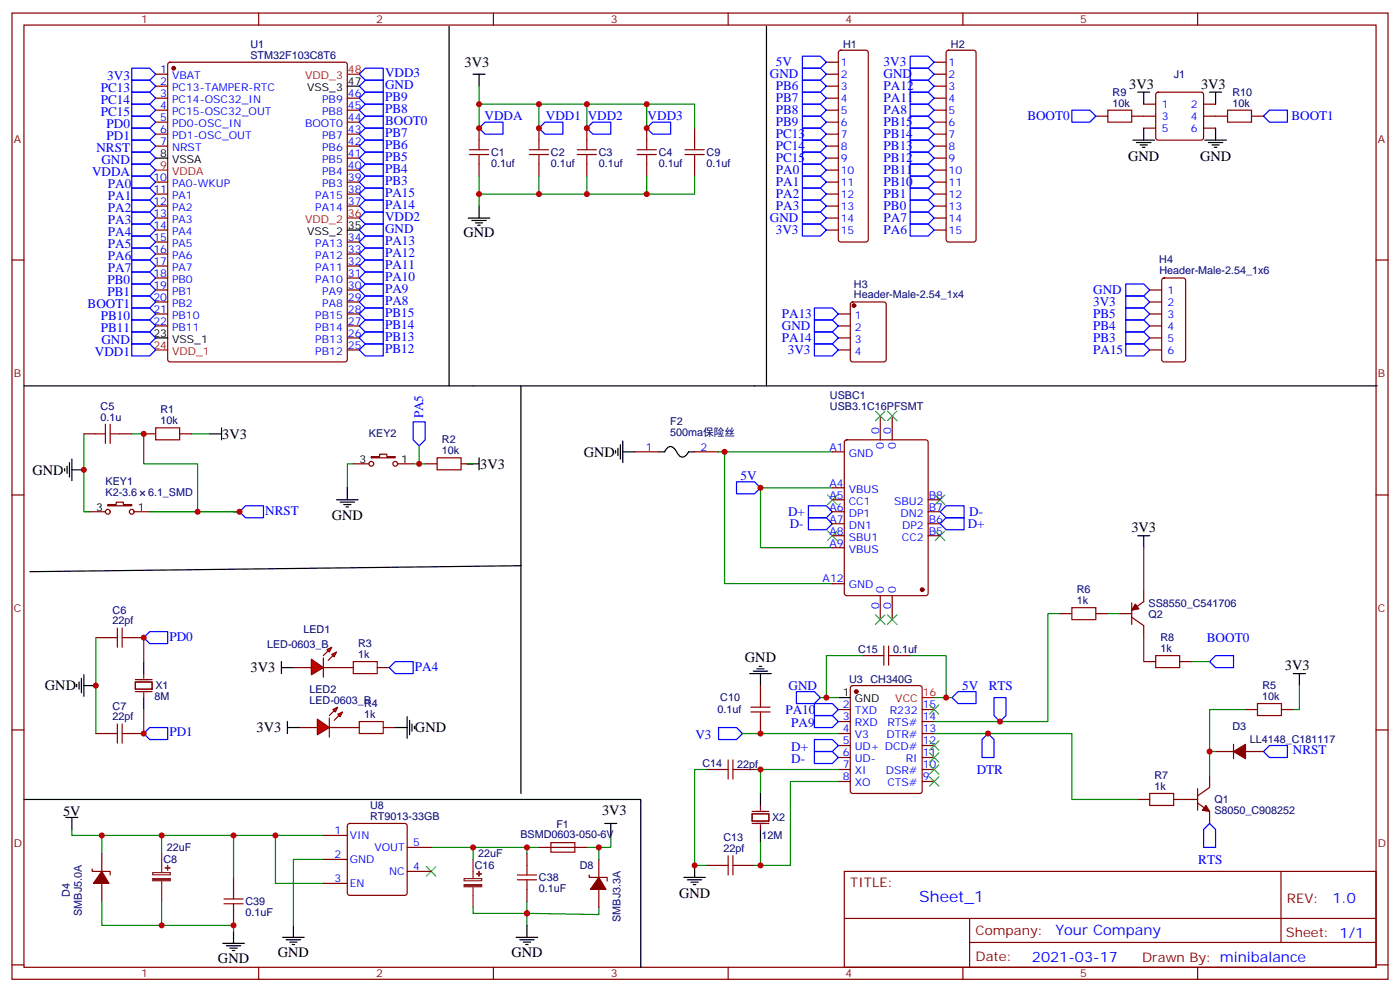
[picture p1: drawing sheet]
<svg xmlns="http://www.w3.org/2000/svg" width="412mm" height="292mm" viewBox="0 0 412 292" stroke-linecap="round" stroke-linejoin="round" font-family="sans-serif">
<g fill="none" stroke="#870000" stroke-width=".35">
<path d="M3.5 3.8h405.4v284.4h-405.4zM7.1 7.4h398.2v277.3h-398.2zM49.6 18.5l.5-.2h51.5l.7 .4v87.1l-.5 .6-51.7 .1-.7-.5v-87zM76.2 3.8v3.6M145.3 3.8v3.6M214.5 3.8v3.6M283.6 3.8v3.6M352.8 3.8v3.6M45.9 21.8h3.5M45.9 25.4h3.5M45.9 28.9h3.5M45.9 32.4h3.5"/>
<path d="M45.9 35.9h3.5M45.9 39.5h3.5M102.3 28.9h3.5M102.3 32.4h3.5M102.3 35.9h3.5M102.3 39.5h3.5M141.1 37.7v3.5M158.7 37.7v3.5M172.9 37.7v3.5M190.5 37.7v3.5M45.9 43h3.5M45.9 53.6h3.5"/>
<path d="M45.9 57.1h3.5M102.3 43h3.5M102.3 53.6h3.5M102.3 57.1h3.5M102.3 50.1h3.5M102.3 46.5h3.5M141.1 48.3v3.5M158.7 48.3v3.5M172.9 48.3v3.5M190.5 48.3v3.5M3.5 76.5h3.6M45.9 60.6h3.5"/>
<path d="M45.9 64.2h3.5M45.9 67.7h3.5M45.9 71.2h3.5M45.9 74.8h3.5M45.9 78.3h3.5M102.3 60.6h3.5M102.3 71.2h3.5M102.3 74.8h3.5M102.3 78.3h3.5M405.3 76.5h3.6M45.9 81.8h3.5M45.9 85.3h3.5"/>
<path d="M45.9 88.9h3.5M45.9 92.4h3.5M45.9 95.9h3.5M102.3 81.8h3.5M102.3 85.3h3.5M102.3 88.9h3.5M102.3 92.4h3.5M102.3 95.9h3.5M102.3 99.4h3.5M102.3 103h3.5M24.7 127.7h3.5M35.3 127.7h3.5"/>
<path d="M42.3 127.7h3.6M52.9 127.7h3.5M125.2 136.5h3.6M135.8 136.5h3.5M3.5 145.7h3.6M405.3 145.7h3.6M28.2 187.6h3.5M38.8 187.6h3.5M3.5 214.8h3.6M28.2 215.9h3.5M38.8 215.9h3.5M405.3 214.8h3.6"/>
<path d="M248.7 256.4h156.6v28.3h-156.6zM377.3 256.5v20.8M248.7 270.3h156.5M285.6 277.3h119.6M285.6 270.3v14.1M3.5 284h3.6M76.2 284.7v3.5M145.3 284.7v3.5M214.5 284.7v3.5M283.6 284.7v3.5M352.8 284.7v3.5M405.3 284h3.6"/>
</g>
<circle cx="51.2" cy="20.1" r=".53" fill="#870000" stroke="#870000" stroke-width=".35"/>
<g fill="none" stroke="#000" stroke-width=".35">
<path d="M102.3 25.4h3.5M139.3 21.8h3.6M141.1 21.8v3.6M45.9 46.5h3.5M102.3 67.7h3.5M137.9 64.2h6.4M139 64.9h4.2M140.1 65.6h2.1M140.8 66.3h.7M141.1 60.6v3.6M45.9 99.4h3.5M19 137.9v.7"/>
<path d="M19.8 137.2v2.1M20.5 136.1v4.3M21.2 138.3h3.5M21.2 135.1v6.3M61.7 127.7h3.6M65.3 125.9v3.5M137.6 136.5h3.5M141.1 134.7v3.6M99.1 147.1h6.4M100.2 147.8h4.2M101.2 148.5h2.2M102 149.2h.7"/>
<path d="M102.3 143.5v3.6M24 199.6v4.3M24.7 198.6v6.3M42.3 194.7v3.5M82.9 196.5h3.5M82.9 194.7v3.5M22.6 201.4v.7M23.3 200.7v2.1M24.7 201.8h3.5M42.3 205.3v3.5"/>
</g>
<path d="M102.3 21.8h3.5M45.9 50.1h3.5M102.3 64.2h3.5M45.9 103h3.5" fill="none" stroke="#f00" stroke-width=".35"/>
<g fill="none" stroke="#00f" stroke-width=".35">
<path d="M38.8 20.1h5.3l1.8 1.7-1.8 1.8h-5.3zM38.8 23.6h5.3l1.8 1.8-1.8 1.7h-5.3zM38.8 27.1h5.3l1.8 1.8-1.8 1.8h-5.3zM38.8 30.7h5.3l1.8 1.7-1.8 1.8h-5.3zM38.8 34.2h5.3l1.8 1.7-1.8 1.8h-5.3zM38.8 37.7h5.3l1.8 1.8-1.8 1.7h-5.3zM105.8 25.4l1.8-1.8h5.3v3.5h-5.3zM105.8 28.9l1.8-1.8h5.3v3.6h-5.3zM105.8 32.4l1.8-1.7h5.3v3.5h-5.3zM105.8 35.9l1.8-1.7h5.3v3.5h-5.3zM105.8 39.5l1.8-1.8h5.3v3.5h-5.3zM107.6 20.1h5.3v3.5h-5.3l-1.8-1.8z"/>
<path d="M141.1 37.7l1.8-1.8h5.3v3.6h-5.3zM158.7 37.7l1.8-1.8h5.3v3.6h-5.3zM172.9 37.7l1.7-1.8h5.3v3.6h-5.3zM190.5 37.7l1.8-1.8h5.3v3.6h-5.3zM38.8 41.2h5.3l1.8 1.8-1.8 1.8h-5.3zM38.8 44.8h5.3l1.8 1.7-1.8 1.8h-5.3zM38.8 48.3h5.3l1.8 1.8-1.8 1.7h-5.3zM38.8 51.8h5.3l1.8 1.8-1.8 1.8h-5.3zM38.8 55.4h5.3l1.8 1.7-1.8 1.8h-5.3zM38.8 58.9h5.3l1.8 1.7-1.8 1.8h-5.3zM105.8 43l1.8-1.8h5.3v3.6h-5.3zM105.8 46.5l1.8-1.7h5.3v3.5h-5.3z"/>
<path d="M105.8 50.1l1.8-1.8h5.3v3.5h-5.3zM105.8 53.6l1.8-1.8h5.3v3.6h-5.3zM105.8 57.1l1.8-1.7h5.3v3.5h-5.3zM38.8 62.4h5.3l1.8 1.8-1.8 1.7h-5.3zM38.8 65.9h5.3l1.8 1.8-1.8 1.8h-5.3zM38.8 69.5h5.3l1.8 1.7-1.8 1.8h-5.3zM38.8 73h5.3l1.8 1.8-1.8 1.7h-5.3zM38.8 76.5h5.3l1.8 1.8-1.8 1.7h-5.3zM105.8 60.6l1.8-1.7h5.3v3.5h-5.3zM105.8 64.2l1.8-1.8h5.3v3.5h-5.3zM105.8 67.7l1.8-1.8h5.3v3.6h-5.3zM105.8 71.2l1.8-1.7h5.3v3.5h-5.3z"/>
<path d="M105.8 74.8l1.8-1.8h5.3v3.5h-5.3zM105.8 78.3l1.8-1.8h5.3v3.5h-5.3zM38.8 80h5.3l1.8 1.8-1.8 1.8h-5.3zM38.8 83.6h5.3l1.8 1.7-1.8 1.8h-5.3zM38.8 87.1h5.3l1.8 1.8-1.8 1.7h-5.3zM38.8 90.6h5.3l1.8 1.8-1.8 1.8h-5.3zM38.8 94.2h5.3l1.8 1.7-1.8 1.8h-5.3zM38.8 97.7h5.3l1.8 1.7-1.8 1.8h-5.3zM105.8 81.8l1.8-1.8h5.3v3.6h-5.3zM105.8 85.3l1.8-1.7h5.3v3.5h-5.3zM105.8 88.9l1.8-1.8h5.3v3.5h-5.3zM105.8 92.4l1.8-1.8h5.3v3.6h-5.3z"/>
<path d="M105.8 95.9l1.8-1.7h5.3v3.5h-5.3zM105.8 99.4l1.8-1.7h5.3v3.5h-5.3zM38.8 101.2h5.3l1.8 1.8-1.8 1.7h-5.3zM107.6 101.2h5.3v3.5h-5.3l-1.8-1.7zM70.6 150.6l1.7-1.8h5.3v3.6h-5.3zM42.3 187.6l1.8-1.7h5.3v3.5h-5.3zM42.3 215.9l1.8-1.8h5.3v3.5h-5.3z"/>
</g>
<g fill="none" stroke="#a10000" stroke-width=".35">
<path d="M138.3 45.5h5.6M138.3 44.1h5.6M141.1 41.2v2.9M141.1 45.5v2.8M155.9 45.5h5.7M155.9 44.1h5.7M158.7 41.2v2.9M158.7 45.5v2.8M170 45.5h5.7M170 44.1h5.7M172.9 41.2v2.9M172.9 45.5v2.8"/>
<path d="M187.7 45.5h5.6M187.7 44.1h5.6M190.5 41.2v2.9M190.5 45.5v2.8M28.2 127.7h2.8M31 124.8v5.7M32.5 124.8v5.7M32.5 127.7h2.8M45.9 125.9h7v3.5h-7zM128.8 134.7h7v3.6h-7zM31.7 187.6h2.9M34.6 184.8v5.7"/>
<path d="M36 184.8v5.7M36 187.6h2.8M31.7 215.9h2.9M34.6 213v5.7M36 213v5.7M36 215.9h2.8"/>
</g>
<path d="M24.7 127.7v22.9h1.8M38.8 127.7h3.5v8.8h15.9v14.1h-14.1M56.4 127.7h5.3M104.1 136.5h-1.8v7M58.2 150.6h12.4h-1.8M28.2 187.6v28.3M42.3 187.6v7.1M42.3 208.8v7.1" fill="none" stroke="#008700" stroke-width=".35"/>
<path d="M39.9 200h4.9M42.3 198.2v1.4M39.9 200.7h4.9v2.1h-4.9zM39.9 203.5h4.9M42.3 203.9v1.4" fill="none" stroke="#870012" stroke-width=".35"/>
<g fill="#f00" stroke="#870000" stroke-width=".35">
<path d="M91.7 194l3.5 2.5-3.5 2.1z"/>
<path d="M95.2 193.6v5.7z"/>
</g>
<g fill="#870000" stroke="#870000" stroke-width=".35">
<path d="M95.2 192.9l1.5-1.4z"/>
<path d="M96.7 194.3l1.4-1.4z"/>
</g>
<g fill="#f00" stroke="#870000" stroke-width=".35">
<path d="M96.3 191.2l1.4-.7-.7 1.4z"/>
<path d="M97.7 192.6l1.4-.7-.7 1.4z"/>
</g>
<path d="M86.4 196.5h5.3M95.2 196.5h5.3" fill="none" stroke="#870000" stroke-width=".35"/>
<g fill="#f00" stroke="#870000" stroke-width=".35">
<path d="M93.5 211.6l3.5 2.5-3.5 2.1z"/>
<path d="M97 211.3v5.6z"/>
</g>
<g fill="#870000" stroke="#870000" stroke-width=".35">
<path d="M98.4 209.2l-1.4 1.4z"/>
<path d="M98.4 212l1.4-1.4z"/>
</g>
<g fill="#f00" stroke="#870000" stroke-width=".35">
<path d="M98.1 208.8l1.4-.7-.7 1.4z"/>
<path d="M99.5 210.2l1.4-.7-.7 1.4z"/>
</g>
<g fill="none" stroke="#870000" stroke-width=".35">
<path d="M243.4 18.3h3.5M247.2 15l.4-.2h7.5l.5 .2 .2 .5v55l-.3 .5-.4 .2h-7.5l-.4-.2-.3-.5v-55zM275.2 18.3h3.5M278.9 15l.5-.2h7.4l.5 .2 .2 .5v55l-.2 .5-.5 .2h-7.4l-.5-.2-.2-.5v-55zM204.6 37.7v3.5M243.4 21.8h3.5M243.4 25.4h3.5M243.4 28.9h3.5M243.4 32.4h3.5M243.4 35.9h3.5M243.4 39.5h3.5M275.2 21.8h3.5"/>
<path d="M275.2 25.4h3.5M275.2 28.9h3.5M275.2 32.4h3.5M275.2 35.9h3.5M275.2 39.5h3.5M322.8 34.2h3.5M333.4 34.2h7M336.9 30.7h3.5M336.9 37.7h3.5M340.7 27.3l.4-.2h12.7l.5 .2 .2 .5v12.7l-.2 .5-.5 .2h-12.7l-.5-.2-.2-.5v-12.7zM354.5 30.7h3.6M354.5 34.2h7.1"/>
<path d="M354.5 37.7h3.6M368.7 34.2h3.5M204.6 48.3v3.5M243.4 43h3.5M243.4 46.5h3.5M243.4 50.1h3.5M243.4 53.6h3.5M243.4 57.1h3.5M275.2 43h3.5M275.2 46.5h3.5M275.2 50.1h3.5M275.2 53.6h3.5"/>
<path d="M275.2 57.1h3.5M243.4 60.6h3.5M243.4 64.2h3.5M243.4 67.7h3.5M275.2 60.6h3.5M275.2 64.2h3.5M275.2 67.7h3.5M246.9 92.4h3.6M246.9 95.9h3.6M246.9 99.4h3.6M250.7 89.1l.5-.2h9.1l.7 .4 .1 16.5-.5 .6-9.4 .1-.7-.5v-16.4zM338.7 92.4h3.5"/>
<path d="M338.7 95.9h3.5M338.7 99.4h3.5M338.7 85.3h3.5M338.7 88.9h3.5M342.4 82l.5-.2h5.6l.7 .4v23.6l-.4 .6-5.9 .1-.7-.5v-23.5zM246.9 103h3.6M338.7 103h3.5M104.1 136.5h4.6M109.4 134.4h2.4v-.7h2.1v.7h2.5v.3h-7zM117.1 136.5h4.6M187 133h7M204.6 133h7.1"/>
<path d="M245.2 133h3.5M248.9 129.6l.5-.2h23.3l.6 .5 .1 44.7-.5 .6-23.5 .1-.6-.5-.1-44.7zM259.3 122.4v7M262.8 122.4v7M26.5 150.6h4.5M31.7 148.5h2.5v-.7h2.1v.7h2.5v.3h-7.1zM39.5 150.6h4.6M245.2 150.6h3.5M245.2 157.7h3.5M245.2 154.1h3.5M245.2 147.1h3.5M245.2 143.5h3.5"/>
<path d="M273.4 150.6h3.5M273.4 157.7h3.5M273.4 154.1h3.5M273.4 147.1h3.5M245.2 161.2h3.5M245.2 171.8h3.5M259.3 175.3v7.1M262.8 175.3v7.1M333.4 177.4v6.4M336.9 173.5v3.6l-3.5 2.4M100.5 196.5h3.6M111.1 196.5h3.6"/>
<path d="M254 192.9h3.5M264.6 192.9h3.5M312.2 180.6h3.5M322.8 180.6h3.5M329.8 180.6h3.6M333.4 181.6l3.5 2.5v3.5M336.9 194.7h3.5M347.5 194.7h3.5M88.2 214.1h5.3M97 214.1h8.8M112.9 214.1h3.5M224 201.8v3.5"/>
<path d="M224 212.3v3.6M246.9 208.8h3.6M246.9 212.3h3.6M246.9 215.9h3.6M246.9 219.4h3.6M250.7 202l.5-.2h19.7l.7 .4v30.6l-.4 .6-20 .1-.7-.5v-30.5zM271.6 208.8h3.6M271.6 212.3h3.6M271.6 215.9h3.6M271.6 219.4h3.6M363.4 219v4.3M366.9 208.8h3.5"/>
<path d="M377.5 208.8h3.5M208.1 226.4h3.6M218.7 226.4h3.5M246.9 222.9h3.6M246.9 226.4h3.6M246.9 230h3.6M271.6 222.9h3.6M271.6 226.4h3.6M271.6 230h3.6M335.1 235.3h3.6M345.7 235.3h7.1M352.8 232.1v6.3"/>
<path d="M352.8 236.3l3.5 2.5v3.5M356.3 228.2v3.5l-3.5 2.5M358.1 221.2h5.3M366.9 221.2h5.3M27.2 255.7v.7h5.3v1.1M30 251.1v5.3M30 260v5.3M68.8 258.2v3.5M95.2 245.9h7.1M95.2 252.9h7.1M95.2 260h7.1M102.5 242.5l.5-.2h16.2l.5 .2 .2 .5v19.8l-.2 .5-.5 .2h-16.2l-.5-.2-.2-.5v-19.8z"/>
<path d="M119.9 249.4h7.1M119.9 256.4h7.1M155.2 251.1v3.6M158.7 249.4h14.2M173.6 257.5v.7h5.3v1.1M176.4 252.9v5.3M208.1 254.7h3.6M218.7 254.7h3.5M68.8 268.8v3.5M155.2 261.7v3.6M176.4 261.7v5.3"/>
<circle cx="109.4" cy="136.5" r=".71"/>
<circle cx="116.4" cy="136.5" r=".71"/>
<circle cx="31.8" cy="150.6" r=".71"/>
<circle cx="38.8" cy="150.6" r=".71"/>
</g>
<g fill="none" stroke="#000" stroke-width=".35">
<path d="M132.3 7.7v105.9M225.8 7.7v105.9M335.1 27.1h3.6M336.9 27.1v3.6M336.9 37.7v3.5M356.3 27.1h3.5M358.1 27.1v3.6M358.1 37.7v3.5M333.7 41.2h6.4M334.8 41.9h4.2M335.8 42.7h2.2M336.5 43.4h.8"/>
<path d="M354.9 41.2h6.3M356 41.9h4.2M357 42.7h2.1M357.7 43.4h.7M7.1 113.6h398.6M153.5 113.6v119.9M181.3 132.6v.7M182 131.9v2.1M182.7 130.8v4.3M183.4 133h3.6M183.4 129.8v6.3M194 133h1.8l.6-1a1.56 1.56 0 0 1 2.7 .6l.2 .2a2.13 2.13 0 0 0 2.2 1.6l1.3-1.4h1.8"/>
<path d="M335.1 157.7h3.6M336.9 157.7v3.5M153.5 166.5l-144.7 1.7M220.8 198.2h6.4M221.9 197.5h4.2M223 196.8h2.1M223.7 196.1h.7M224 198.2v3.6M381 198.2h3.5M382.8 198.2v3.6M84.7 214.1h3.5M84.7 212.3v3.6"/>
<path d="M116.4 214.1h3.5M119.9 210.9v6.4M120.6 212v4.2M121.4 213v2.2M122.1 213.7v.8M246.9 205.3h3.6M7.1 235.3h181.6v49.4M224 233.5v3.5M19.4 240.6h3.5M21.2 240.6v3.5M178.2 242.3h3.5M179.9 242.3v3.6"/>
<path d="M201.4 258.2h6.4M202.5 258.9h4.2M203.6 259.6h2.1M204.6 254.7v3.5M224 244.1v3.5M65.6 277.6h6.4M66.7 278.3h4.2M67.7 279h2.1M68.4 279.7h.7M68.8 274.1v3.5M83.3 275.8h6.3M84.3 276.5h4.2"/>
<path d="M85.4 277.2h2.1M86.1 278h.7M86.4 272.3v3.5M152 275.8h6.4M153.1 276.5h4.2M154.2 277.2h2.1M154.9 278h.7M155.2 272.3v3.5M204.3 260.3h.7"/>
</g>
<g fill="none" stroke="#a10000" stroke-width=".35">
<path d="M326.3 32.4h7.1v3.5h-7.1zM361.6 32.4h7.1v3.5h-7.1zM201.8 45.5h5.6M201.8 44.1h5.6M204.6 41.2v2.9M204.6 45.5v2.8M315.7 178.8h7.1v3.6h-7.1zM104.1 194.7h7v3.5h-7zM257.5 192.9h2.8M260.3 190.1v5.7M261.8 192.9h2.8M261.8 190.1v5.7"/>
<path d="M340.4 192.9h7.1v3.6h-7.1zM105.8 212.3h7.1v3.6h-7.1zM221.2 209.5h5.6M221.2 208.1h5.6M224 205.3v2.8M224 209.5v2.8M370.4 207h7.1v3.6h-7.1zM211.7 226.4h2.8M214.5 223.6v5.7M215.9 223.6v5.7M215.9 226.4h2.8M338.7 233.5h7v3.5h-7z"/>
<path d="M152.4 258.9h5.6M152.4 257.5h5.6M155.2 254.7v2.8M155.2 258.9v2.8M162.3 248h7v2.8h-7zM211.7 254.7h2.8M214.5 251.8v5.7M215.9 251.8v5.7M215.9 254.7h2.8M66 266h5.6M66 264.5h5.6M68.8 261.7v2.8"/>
<path d="M68.8 266v2.8"/>
</g>
<g fill="none" stroke="#00f" stroke-width=".35">
<path d="M236.4 16.5h5.3l1.7 1.8-1.7 1.8h-5.3zM268.1 16.5h5.3l1.8 1.8-1.8 1.8h-5.3zM236.4 20.1h5.3l1.7 1.7-1.7 1.8h-5.3zM236.4 23.6h5.3l1.7 1.8-1.7 1.7h-5.3zM236.4 27.1h5.3l1.7 1.8-1.7 1.8h-5.3zM236.4 30.7h5.3l1.7 1.7-1.7 1.8h-5.3zM236.4 34.2h5.3l1.7 1.7-1.7 1.8h-5.3zM236.4 37.7h5.3l1.7 1.8-1.7 1.7h-5.3zM268.1 20.1h5.3l1.8 1.7-1.8 1.8h-5.3zM268.1 23.6h5.3l1.8 1.8-1.8 1.7h-5.3zM268.1 27.1h5.3l1.8 1.8-1.8 1.8h-5.3zM268.1 30.7h5.3l1.8 1.7-1.8 1.8h-5.3z"/>
<path d="M268.1 34.2h5.3l1.8 1.7-1.8 1.8h-5.3zM268.1 37.7h5.3l1.8 1.8-1.8 1.7h-5.3zM315.7 32.4h5.3l1.8 1.8-1.8 1.7h-5.3zM373.9 32.4h5.3v3.5h-5.3l-1.7-1.7zM236.4 41.2h5.3l1.7 1.8-1.7 1.8h-5.3zM236.4 44.8h5.3l1.7 1.7-1.7 1.8h-5.3zM236.4 48.3h5.3l1.7 1.8-1.7 1.7h-5.3zM236.4 51.8h5.3l1.7 1.8-1.7 1.8h-5.3zM236.4 55.4h5.3l1.7 1.7-1.7 1.8h-5.3zM236.4 58.9h5.3l1.7 1.7-1.7 1.8h-5.3zM268.1 41.2h5.3l1.8 1.8-1.8 1.8h-5.3zM268.1 44.8h5.3l1.8 1.7-1.8 1.8h-5.3z"/>
<path d="M268.1 48.3h5.3l1.8 1.8-1.8 1.7h-5.3zM268.1 51.8h5.3l1.8 1.8-1.8 1.8h-5.3zM268.1 55.4h5.3l1.8 1.7-1.8 1.8h-5.3zM268.1 58.9h5.3l1.8 1.7-1.8 1.8h-5.3zM236.4 62.4h5.3l1.7 1.8-1.7 1.7h-5.3zM236.4 65.9h5.3l1.7 1.8-1.7 1.8h-5.3zM268.1 62.4h5.3l1.8 1.8-1.8 1.7h-5.3zM268.1 65.9h5.3l1.8 1.8-1.8 1.8h-5.3zM239.9 90.6h5.3l1.7 1.8-1.7 1.8h-5.3zM239.9 94.2h5.3l1.7 1.7-1.7 1.8h-5.3zM239.9 97.7h5.3l1.7 1.7-1.7 1.8h-5.3zM331.6 83.6h5.3l1.8 1.7-1.8 1.8h-5.3z"/>
<path d="M331.6 87.1h5.3l1.8 1.8-1.8 1.7h-5.3zM331.6 90.6h5.3l1.8 1.8-1.8 1.8h-5.3zM331.6 94.2h5.3l1.8 1.7-1.8 1.8h-5.3zM331.6 97.7h5.3l1.8 1.7-1.8 1.8h-5.3zM239.9 101.2h5.3l1.7 1.8-1.7 1.7h-5.3zM331.6 101.2h5.3l1.8 1.8-1.8 1.7h-5.3zM121.7 124.1h3.5v5.3l-1.7 1.8-1.8-1.8zM217 141.8h5.2l1.8 1.7-1.8 1.8h-5.2zM238.1 152.4h5.3l1.8 1.7-1.8 1.8h-5.3zM238.1 148.8h5.3l1.8 1.8-1.8 1.8h-5.3zM276.9 154.1l1.8-1.7h5.3v3.5h-5.3zM278.7 148.8h5.3v3.6h-5.3l-1.8-1.8z"/>
<path d="M114.7 196.5l1.7-1.8h5.3v3.5h-5.3zM356.3 194.7l1.8-1.8h5.3v3.6h-5.3zM211.7 214.1h5.3l1.7 1.8-1.7 1.7h-5.3zM234.6 203.5h5.3l1.8 1.8-1.8 1.7h-5.3zM239.9 207h5.3l1.7 1.8-1.7 1.8h-5.3zM239.9 210.6h5.3l1.7 1.7-1.7 1.8h-5.3zM239.9 217.6h5.3l1.7 1.8-1.7 1.8h-5.3zM280.5 205.3l1.7-1.8h5.3v3.5h-5.3zM291 215.9l1.8 1.7v5.3h-3.5v-5.3zM292.8 205.3h3.5v5.3l-1.7 1.7-1.8-1.7zM239.9 221.2h5.3l1.7 1.7-1.7 1.8h-5.3zM372.2 221.2l1.7-1.8h5.3v3.5h-5.3z"/>
<path d="M356.3 242.3l1.8 1.8v5.3h-3.6v-5.3z"/>
</g>
<g fill="#870000" stroke="#870000" stroke-width=".35">
<path d="M355.2 237l1.1 1.8-2.1-.4z"/>
<path d="M334.4 177.8l1.1 1.4-2.1 .3z"/>
<path d="M363.4 221.2l3.5-2.2v4.3z"/>
<path d="M176.4 258.2l2.1 3.5h-4.6z"/>
<path d="M30 256.4l2.1 3.6h-4.6z"/>
<circle cx="252.2" cy="203.5" r=".53"/>
<circle cx="251.5" cy="89.9" r=".53"/>
<circle cx="271.6" cy="173.5" r=".53"/>
</g>
<path d="M271.6 205.3h3.6" fill="none" stroke="#f00" stroke-width=".35"/>
<g fill="none" stroke="#008700" stroke-width=".35">
<path d="M141.1 30.7h49.4v7M141.1 25.4v12.3M158.7 30.7v7M172.9 30.7v7M190.5 30.7h14.1v7M141.1 51.8v8.8M158.7 51.8v5.3M172.9 51.8v5.3M190.5 51.8v5.3h-49.4M204.6 51.8v5.3h-14.1M123.5 131.2v5.3h-1.8M123.5 136.5h1.7"/>
<path d="M137.6 136.5h1.7M211.7 133h33.5M213.4 133v38.8h31.8M245.2 143.5h-21.2v17.7h21.2M336.9 161.2v12.3M254 192.9h-10.6v12.4M268.1 192.9h10.6v12.4M312.2 180.6h-3.5v31.7h-33.5M326.3 180.6h3.5M336.9 187.6v7.1M351 194.7h5.3M218.7 215.9h28.2"/>
<path d="M241.7 205.3h5.2M275.2 215.9h40.5v19.4h19.4M275.2 205.3h5.3M366.9 208.8h-10.6v19.4M382.8 201.8v7h-1.8M208.1 226.4h-3.5v28.3h3.5M222.2 226.4h1.8v7.1M224 226.4h22.9M246.9 230h-14.1v24.7h-8.8v-7.1M356.3 221.2h1.8M21.2 244.1v1.8h74M30 245.9v5.2"/>
<path d="M47.6 245.9v5.2M68.8 245.9v12.3M81.1 245.9v14.1h14.1M95.2 252.9h-8.8v19.4M127 249.4h31.7M139.3 249.4v3.5M155.2 249.4v1.7M176.4 249.4v3.5M179.9 245.9v3.5h-7M222.2 254.7h1.8M30 265.3v7h38.8v1.8M47.6 265.3v7"/>
<path d="M139.3 267v1.8h15.9l21.2 .3v-2.1M155.2 265.3v7"/>
</g>
<path d="M221.5 239.5h5v2.1h-5zM221.5 238.8h5M224 237v1.4M221.5 242.3h5M224 242.7v1.4" fill="none" stroke="#870012" stroke-width=".35"/>
<g fill="none" stroke="#3c3" stroke-width=".35">
<path d="M257.9 121l2.8 2.8M260.7 121l-2.8 2.8M261.4 121l2.8 2.8M264.2 121l-2.8 2.8M243.8 156.2l2.8 2.9M243.8 145.7l2.8 2.8M246.6 156.2l-2.8 2.9M246.6 145.7l-2.8 2.8M275.5 156.2l2.8 2.9M275.5 145.7l2.8 2.8M278.3 156.2l-2.8 2.9M278.3 145.7l-2.8 2.8"/>
<path d="M257.9 180.9l2.8 2.9M260.7 180.9l-2.8 2.9M261.4 180.9l2.8 2.9M264.2 180.9l-2.8 2.9M273.8 218l2.8 2.8M273.8 207.4l2.8 2.8M276.6 218l-2.8 2.8M276.6 207.4l-2.8 2.8M273.8 221.5l2.8 2.8M273.8 225l2.8 2.9M273.8 228.6l2.8 2.8M276.6 221.5l-2.8 2.8"/>
<path d="M276.6 225l-2.8 2.9M276.6 228.6l-2.8 2.8M125.6 255l2.8 2.8M128.4 255l-2.8 2.8"/>
</g>
<path d="M45 256.8h5.2v.6h-5.2zM47.6 251.1v5.7M47.6 259.3v6M136.7 258.6h5.2v.6h-5.2zM139.3 252.9v5.7M139.3 261v6" fill="none" stroke="#8c2424" stroke-width=".35"/>
<g fill="#8c2424" stroke="#8c2424" stroke-width=".35">
<path d="M45 258.6h5.2v.6h-5.2z"/>
<path d="M48.7 255.4h1.4z"/>
<path d="M49.4 254.7v1.4z"/>
<path d="M136.7 260.3h5.2v.6h-5.2z"/>
<path d="M140.4 257.1l1.4 .1z"/>
<path d="M141.1 256.4v1.4z"/>
</g>
<g fill="#c00">
<circle cx="141.1" cy="37.7" r=".88"/>
<circle cx="24.7" cy="138.3" r=".88"/>
<circle cx="42.3" cy="127.7" r=".88"/>
<circle cx="58.2" cy="150.6" r=".88"/>
<circle cx="70.6" cy="150.6" r=".88"/>
<circle cx="28.2" cy="201.8" r=".88"/>
<circle cx="42.3" cy="187.6" r=".88"/>
<circle cx="42.3" cy="215.9" r=".88"/>
<circle cx="356.3" cy="221.2" r=".88"/>
<circle cx="224" cy="226.4" r=".88"/>
<circle cx="141.1" cy="57.1" r=".88"/>
<circle cx="158.8" cy="57.1" r=".88"/>
<circle cx="172.9" cy="57.1" r=".88"/>
<circle cx="141.1" cy="30.7" r=".88"/>
<circle cx="172.9" cy="30.7" r=".88"/>
<circle cx="158.8" cy="30.7" r=".88"/>
<circle cx="224" cy="143.5" r=".88"/>
<circle cx="213.4" cy="133" r=".88"/>
<circle cx="224" cy="254.7" r=".88"/>
<circle cx="204.6" cy="254.7" r=".88"/>
<circle cx="243.4" cy="205.3" r=".88"/>
<circle cx="278.7" cy="205.3" r=".88"/>
<circle cx="294.6" cy="212.3" r=".88"/>
<circle cx="291" cy="215.9" r=".88"/>
<circle cx="81.1" cy="245.9" r=".88"/>
<circle cx="68.8" cy="245.9" r=".88"/>
<circle cx="30" cy="245.9" r=".88"/>
<circle cx="47.6" cy="245.9" r=".88"/>
<circle cx="68.8" cy="272.3" r=".88"/>
<circle cx="47.6" cy="272.3" r=".88"/>
<circle cx="155.2" cy="268.8" r=".88"/>
<circle cx="155.2" cy="249.4" r=".88"/>
<circle cx="139.3" cy="249.4" r=".88"/>
<circle cx="176.4" cy="249.4" r=".88"/>
<circle cx="158.8" cy="37.7" r=".88"/>
<circle cx="172.9" cy="37.7" r=".88"/>
<circle cx="190.5" cy="37.7" r=".88"/>
<circle cx="190.5" cy="30.7" r=".88"/>
<circle cx="190.5" cy="57.1" r=".88"/>
<circle cx="224" cy="215.9" r=".88"/>
<circle cx="123.5" cy="136.5" r=".88"/>
</g>
<text font-size="4.6" fill="#00f" x="270.8" y="265.5">Sheet_1</text>
<g font-size="4.2">
<text x="136.8" y="19.7">3V3</text>
<text x="332.6" y="26.1">3V3</text>
<text x="353.8" y="26.1">3V3</text>
<text x="332.3" y="47.3">GND</text>
<text x="353.5" y="47.3">GND</text>
<text x="136.5" y="69.8">GND</text>
<text x="65.4" y="129.1">3V3</text>
<text x="141.5" y="137.9">3V3</text>
<text x="172" y="134.4">GND</text>
<text x="9.5" y="139.7">GND</text>
<text x="97.7" y="153.1">GND</text>
<text x="333.3" y="156.6">3V3</text>
<text x="73.8" y="197.8">3V3</text>
<text x="219.4" y="194.9">GND</text>
<text x="378.5" y="197.2">3V3</text>
<text x="13.2" y="203.2">GND</text>
<text x="75.6" y="215.5">3V3</text>
<text x="122.2" y="215.5">GND</text>
<text x="177.3" y="239.9">3V3</text>
<text x="18.6" y="240.2">5V</text>
<text x="200" y="264.3">GND</text>
<text x="81.8" y="281.5">GND</text>
<text x="150.6" y="281.5">GND</text>
<text x="64.2" y="283.2">GND</text>
</g>
<g font-size="4.2" fill="#00f">
<text x="392.5" y="265.7">1.0</text>
<text x="310.9" y="275.3">Your Company</text>
<text x="304" y="283.1">2021-03-17</text>
</g>
<g font-size="3.9" fill="#00f">
<text x="31.6" y="23.6">3V3</text>
<text x="113.4" y="22.7">VDD3</text>
<text x="226.8" y="23.1">GND</text>
<text x="228.5" y="19.5">5V</text>
<text x="260.3" y="19.5">3V3</text>
<text x="260.3" y="23.1">GND</text>
<text x="29.7" y="27.1">PC13</text>
<text x="113.4" y="26.2">GND</text>
<text x="113.4" y="29.8">PB9</text>
<text x="228.5" y="26.6">PB6</text>
<text x="260.3" y="26.6">PA12</text>
<text x="29.7" y="30.7">PC14</text>
<text x="29.7" y="34.2">PC15</text>
<text x="113.4" y="33.3">PB8</text>
<text x="142.7" y="35.5">VDDA</text>
<text x="160.8" y="35.5">VDD1</text>
<text x="173.1" y="35.5">VDD2</text>
<text x="190.8" y="35.5">VDD3</text>
<text x="228.5" y="30.1">PB7</text>
<text x="228.5" y="33.7">PB8</text>
<text x="260.3" y="30.1">PA11</text>
<text x="260.3" y="33.7">PA8</text>
<text x="302.6" y="35.4">BOOT0</text>
<text x="380.4" y="35.4">BOOT1</text>
<text x="31.4" y="37.7">PD0</text>
<text x="31.4" y="41.2">PD1</text>
<text x="113.4" y="36.8">BOOT0</text>
<text x="113.4" y="40.3">PB7</text>
<text x="228.5" y="37.2">PB9</text>
<text x="228.5" y="40.7">PC13</text>
<text x="260.3" y="37.2">PB15</text>
<text x="260.3" y="40.7">PB14</text>
<text x="28.4" y="44.8">NRST</text>
<text x="113.4" y="43.9">PB6</text>
<text x="113.4" y="47.4">PB5</text>
<text x="228.5" y="44.2">PC14</text>
<text x="228.5" y="47.8">PC15</text>
<text x="260.3" y="44.2">PB13</text>
<text x="260.3" y="47.8">PB12</text>
<text x="27.1" y="51.8">VDDA</text>
<text x="29.9" y="48.3">GND</text>
<text x="113.4" y="50.9">PB4</text>
<text x="228.5" y="51.3">PA0</text>
<text x="260.3" y="51.3">PB11</text>
<text x="31.8" y="55.4">PA0</text>
<text x="31.8" y="58.9">PA1</text>
<text x="113.4" y="54.4">PB3</text>
<text x="113.4" y="58">PA15</text>
<text x="228.5" y="54.8">PA1</text>
<text x="228.5" y="58.4">PA2</text>
<text x="260.3" y="54.8">PB10</text>
<text x="260.3" y="58.4">PB1</text>
<text x="31.8" y="62.4">PA2</text>
<text x="31.8" y="65.9">PA3</text>
<text x="113.4" y="61.5">PA14</text>
<text x="113.4" y="65">VDD2</text>
<text x="226.8" y="65.4">GND</text>
<text x="228.5" y="61.9">PA3</text>
<text x="260.3" y="61.9">PB0</text>
<text x="260.3" y="65.4">PA7</text>
<text x="31.8" y="69.5">PA4</text>
<text x="113.4" y="68.6">GND</text>
<text x="228.5" y="68.9">3V3</text>
<text x="260.3" y="68.9">PA6</text>
<text x="31.8" y="73">PA5</text>
<text x="31.8" y="76.5">PA6</text>
<text x="113.4" y="72.1">PA13</text>
<text x="113.4" y="75.6">PA12</text>
<text x="31.6" y="83.6">PB0</text>
<text x="31.8" y="80">PA7</text>
<text x="113.4" y="79.1">PA11</text>
<text x="113.4" y="82.7">PA10</text>
<text x="31.6" y="87.1">PB1</text>
<text x="113.4" y="86.2">PA9</text>
<text x="113.4" y="89.7">PA8</text>
<text x="322" y="86.6">GND</text>
<text x="25.8" y="90.6">BOOT1</text>
<text x="29.7" y="94.2">PB10</text>
<text x="113.4" y="93.3">PB15</text>
<text x="230.3" y="93.6">PA13</text>
<text x="322" y="90.1">3V3</text>
<text x="322" y="93.6">PB5</text>
<text x="29.7" y="97.7">PB11</text>
<text x="29.9" y="101.2">GND</text>
<text x="113.4" y="96.8">PB14</text>
<text x="113.4" y="100.3">PB13</text>
<text x="230.3" y="97.2">GND</text>
<text x="230.3" y="100.7">PA14</text>
<text x="322" y="97.2">PB4</text>
<text x="322" y="100.7">PB3</text>
<text x="28" y="104.7">VDD1</text>
<text x="113.4" y="103.8">PB12</text>
<text x="232.1" y="104.2">3V3</text>
<text x="322" y="104.2">PA15</text>
<text x="124.7" y="123.1" transform="rotate(-90 124.7 123.1)">PA5</text>
<text x="218.2" y="141.3">5V</text>
<text x="78.1" y="151.5">NRST</text>
<text x="232.1" y="151.9">D+</text>
<text x="232.6" y="155.4">D-</text>
<text x="285.1" y="155.4">D+</text>
<text x="285.5" y="151.8">D-</text>
<text x="49.9" y="188.5">PD0</text>
<text x="355.5" y="188.9">BOOT0</text>
<text x="122.2" y="197.3">PA4</text>
<text x="232.3" y="203">GND</text>
<text x="283.4" y="203">5V</text>
<text x="291.2" y="203.1">RTS</text>
<text x="231.4" y="210">PA10</text>
<text x="233.1" y="213.9">PA9</text>
<text x="49.9" y="216.7">PD1</text>
<text x="204.9" y="217.5">V3</text>
<text x="233.1" y="221">D+</text>
<text x="380.9" y="221.9">NRST</text>
<text x="233.1" y="224.5">D-</text>
<text x="287.7" y="227.6">DTR</text>
<text x="353" y="254.2">RTS</text>
</g>
<g font-size="3.9" fill="#800">
<text x="250.5" y="261">TITLE:</text>
<text x="379.1" y="265.7">REV:</text>
<text x="287.4" y="275.2">Company:</text>
<text x="378.7" y="275.8">Sheet: 1/1</text>
<text x="287.4" y="282.9">Date:</text>
<text x="336.4" y="283">Drawn By: minibalance</text>
</g>
<g font-size="3.2" fill="#800">
<text x="41.6" y="6.8">1</text>
<text x="110.8" y="6.8">2</text>
<text x="179.9" y="6.8">3</text>
<text x="249.1" y="6.8">4</text>
<text x="318.2" y="6.8">5</text>
<text x="4.1" y="41.9">A</text>
<text x="405.9" y="41.9">A</text>
<text x="4.1" y="111.1">B</text>
<text x="405.9" y="111.1">B</text>
<text x="4.1" y="180.2">C</text>
<text x="405.9" y="180.2">C</text>
<text x="4.1" y="249.4">D</text>
<text x="405.9" y="249.4">D</text>
<text x="41.6" y="287.7">1</text>
<text x="110.8" y="287.7">2</text>
<text x="179.9" y="287.7">3</text>
<text x="249.1" y="287.7">4</text>
<text x="318.2" y="287.7">5</text>
</g>
<g font-size="3.2" fill="#000080">
<text x="73.8" y="17.3">STM32F103C8T6</text>
<text x="73.8" y="14.1">U1</text>
<text x="248.4" y="14.1">H1</text>
<text x="280.1" y="14.1">H2</text>
<text x="345.8" y="23">J1</text>
<text x="327.7" y="28.2">R9</text>
<text x="363" y="28.2">R10</text>
<text x="327.7" y="31.4">10k</text>
<text x="363" y="31.4">10k</text>
<text x="144.6" y="45.9">C1</text>
<text x="162.3" y="45.9">C2</text>
<text x="176.4" y="45.9">C3</text>
<text x="194" y="45.9">C4</text>
<text x="208.1" y="45.9">C9</text>
<text x="144.6" y="49.1">0.1uf</text>
<text x="162.3" y="49.1">0.1uf</text>
<text x="176.4" y="49.1">0.1uf</text>
<text x="194" y="49.1">0.1uf</text>
<text x="208.1" y="49.1">0.1uf</text>
<text x="341.5" y="77.5">H4</text>
<text x="341.5" y="80.8">Header-Male-2.54_1x6</text>
<text x="251.5" y="87.8">Header-Male-2.54_1x4</text>
<text x="251.5" y="84.6">H3</text>
<text x="244.5" y="117.4">USBC1</text>
<text x="29.7" y="123.8">0.1u</text>
<text x="29.7" y="120.7">C5</text>
<text x="47.3" y="124.8">10k</text>
<text x="47.3" y="121.6">R1</text>
<text x="197.4" y="125.2">F2</text>
<text x="244.5" y="120.6">USB3.1C16PFSMT</text>
<text x="108.7" y="128.7">KEY2</text>
<text x="130.2" y="130.5">R2</text>
<text x="197.4" y="128.3">500ma保险丝</text>
<text x="130.2" y="133.7">10k</text>
<text x="31.1" y="142.8">KEY1</text>
<text x="31.1" y="146">K2-3.6</text>
<text x="43.6" y="146">6.1_SMD</text>
<text x="317.2" y="177.8">1k</text>
<text x="317.2" y="174.5">R6</text>
<text x="338.3" y="178.7">SS8550_C541706</text>
<text x="33.2" y="183.8">22pf</text>
<text x="33.2" y="180.6">C6</text>
<text x="338.3" y="181.9">Q2</text>
<text x="78.7" y="190.6">LED-0603_B</text>
<text x="89.4" y="186.2">LED1</text>
<text x="105.5" y="190.4">R3</text>
<text x="341.9" y="191.9">1k</text>
<text x="341.9" y="188.8">R8</text>
<text x="105.5" y="193.6">1k</text>
<text x="252.7" y="192.3">C15</text>
<text x="263.1" y="192.3">0.1uf</text>
<text x="45.8" y="202.9">X1</text>
<text x="91.1" y="203.8">LED2</text>
<text x="250.1" y="201.1">U3</text>
<text x="256.4" y="201.1">CH340G</text>
<text x="371.8" y="202.8">R5</text>
<text x="33.2" y="208.8">C7</text>
<text x="45.5" y="206.1">8M</text>
<text x="91.1" y="207">LED-0603_R</text>
<text x="107.3" y="208.1">R4</text>
<text x="211.4" y="210">0.1uf</text>
<text x="212.2" y="206.4">C10</text>
<text x="371.8" y="206">10k</text>
<text x="33.2" y="212">22pf</text>
<text x="107.3" y="211.3">1k</text>
<text x="363" y="214.8">D3</text>
<text x="368.2" y="218.7">LL4148_C181117</text>
<text x="206.9" y="225.8">C14</text>
<text x="217.2" y="225.9">22pf</text>
<text x="340.1" y="232.4">1k</text>
<text x="340.1" y="229.2">R7</text>
<text x="109" y="238.1">U8</text>
<text x="357.7" y="239.6">S8050_C908252</text>
<text x="357.7" y="236.4">Q1</text>
<text x="109" y="241.3">RT9013-33GB</text>
<text x="163.9" y="243.8">F1</text>
<text x="227.4" y="241.7">X2</text>
<text x="49.2" y="250.6">22uF</text>
<text x="153.3" y="246.6">BSMD0603-050-6V</text>
<text x="213.1" y="250.8">22pf</text>
<text x="213.1" y="247.6">C13</text>
<text x="224.3" y="247">12M</text>
<text x="48.1" y="254.1">C8</text>
<text x="139.9" y="255.8">C16</text>
<text x="140.9" y="252.3">22uF</text>
<text x="170.8" y="255.8">D8</text>
<text x="20.6" y="263.8" transform="rotate(-90 20.6 263.8)">D4</text>
<text x="158.7" y="262.6">0.1uF</text>
<text x="158.8" y="259.3">C38</text>
<text x="24.1" y="269.5" transform="rotate(-90 24.1 269.5)">SMBJ5.0A</text>
<text x="72.3" y="269.6">0.1uF</text>
<text x="72.3" y="266.4">C39</text>
<text x="182.8" y="271.3" transform="rotate(-90 182.8 271.3)">SMBJ3.3A</text>
</g>
<g font-size="3.2" fill="#00f">
<text x="47.2" y="21.5">1</text>
<text x="50.7" y="23.2">VBAT</text>
<text x="247.6" y="19.4">1</text>
<text x="247.6" y="22.9">2</text>
<text x="279.4" y="19.4">1</text>
<text x="279.4" y="22.9">2</text>
<text x="47.2" y="25">2</text>
<text x="47.2" y="28.5">3</text>
<text x="50.7" y="26.8">PC13-TAMPER-RTC</text>
<text x="102.5" y="28.5">46</text>
<text x="247.6" y="26.4">3</text>
<text x="247.6" y="30">4</text>
<text x="279.4" y="26.4">3</text>
<text x="279.4" y="30">4</text>
<text x="47.2" y="32.1">4</text>
<text x="47.2" y="35.6">5</text>
<text x="50.7" y="30.3">PC14-OSC32_IN</text>
<text x="50.7" y="33.8">PC15-OSC32_OUT</text>
<text x="94.9" y="33.8">PB8</text>
<text x="94.9" y="30.3">PB9</text>
<text x="102.5" y="35.6">44</text>
<text x="102.5" y="32.1">45</text>
<text x="247.6" y="33.5">5</text>
<text x="279.4" y="33.5">5</text>
<text x="342.2" y="31.7">1</text>
<text x="342.2" y="35.2">3</text>
<text x="350.8" y="31.7">2</text>
<text x="350.8" y="35.2">4</text>
<text x="47.2" y="39.1">6</text>
<text x="50.7" y="37.4">PD0-OSC_IN</text>
<text x="50.7" y="40.9">PD1-OSC_OUT</text>
<text x="89.9" y="37.4">BOOT0</text>
<text x="94.9" y="40.9">PB7</text>
<text x="102.5" y="39.1">43</text>
<text x="247.6" y="37">6</text>
<text x="247.6" y="40.5">7</text>
<text x="279.4" y="37">6</text>
<text x="279.4" y="40.5">7</text>
<text x="342.2" y="38.8">5</text>
<text x="350.8" y="38.8">6</text>
<text x="47.2" y="42.7">7</text>
<text x="50.7" y="44.4">NRST</text>
<text x="94.9" y="47.9">PB5</text>
<text x="94.9" y="44.4">PB6</text>
<text x="102.5" y="46.2">41</text>
<text x="102.5" y="42.7">42</text>
<text x="247.6" y="44.1">8</text>
<text x="247.6" y="47.6">9</text>
<text x="279.4" y="44.1">8</text>
<text x="279.4" y="47.6">9</text>
<text x="45.2" y="53.2">10</text>
<text x="94.9" y="51.5">PB4</text>
<text x="102.5" y="53.2">39</text>
<text x="102.5" y="49.7">40</text>
<text x="247.6" y="51.1">10</text>
<text x="279.4" y="51.1">10</text>
<text x="45.2" y="56.8">11</text>
<text x="50.7" y="55">PA0-WKUP</text>
<text x="50.7" y="58.5">PA1</text>
<text x="92.9" y="58.5">PA15</text>
<text x="94.9" y="55">PB3</text>
<text x="102.5" y="56.8">38</text>
<text x="247.6" y="54.6">11</text>
<text x="247.6" y="58.2">12</text>
<text x="279.4" y="54.6">11</text>
<text x="279.4" y="58.2">12</text>
<text x="45.2" y="60.3">12</text>
<text x="45.2" y="63.8">13</text>
<text x="50.7" y="62.1">PA2</text>
<text x="50.7" y="65.6">PA3</text>
<text x="92.9" y="62.1">PA14</text>
<text x="102.5" y="60.3">37</text>
<text x="247.6" y="61.7">13</text>
<text x="247.6" y="65.2">14</text>
<text x="279.4" y="61.7">13</text>
<text x="279.4" y="65.2">14</text>
<text x="45.2" y="67.3">14</text>
<text x="45.2" y="70.9">15</text>
<text x="50.7" y="69.1">PA4</text>
<text x="102.5" y="70.9">34</text>
<text x="247.6" y="68.8">15</text>
<text x="279.4" y="68.8">15</text>
<text x="45.2" y="74.4">16</text>
<text x="45.2" y="77.9">17</text>
<text x="50.7" y="72.6">PA5</text>
<text x="50.7" y="76.2">PA6</text>
<text x="92.9" y="76.2">PA12</text>
<text x="92.9" y="72.6">PA13</text>
<text x="102.5" y="77.9">32</text>
<text x="102.5" y="74.4">33</text>
<text x="45.2" y="81.5">18</text>
<text x="50.7" y="79.7">PA7</text>
<text x="50.7" y="83.2">PB0</text>
<text x="92.9" y="83.2">PA10</text>
<text x="92.9" y="79.7">PA11</text>
<text x="102.5" y="81.5">31</text>
<text x="45.2" y="85">19</text>
<text x="45.2" y="88.5">20</text>
<text x="50.7" y="86.7">PB1</text>
<text x="94.9" y="86.7">PA9</text>
<text x="102.5" y="88.5">29</text>
<text x="102.5" y="85">30</text>
<text x="344" y="86.4">1</text>
<text x="344" y="89.9">2</text>
<text x="45.2" y="92">21</text>
<text x="45.2" y="95.6">22</text>
<text x="50.7" y="90.3">PB2</text>
<text x="50.7" y="93.8">PB10</text>
<text x="92.9" y="93.8">PB15</text>
<text x="94.9" y="90.3">PA8</text>
<text x="102.5" y="95.6">27</text>
<text x="102.5" y="92">28</text>
<text x="251.8" y="93.8">1</text>
<text x="344" y="93.5">3</text>
<text x="50.7" y="97.3">PB11</text>
<text x="92.9" y="100.9">PB13</text>
<text x="92.9" y="97.3">PB14</text>
<text x="102.5" y="99.1">26</text>
<text x="251.8" y="97.3">2</text>
<text x="251.8" y="100.9">3</text>
<text x="344" y="97">4</text>
<text x="344" y="100.5">5</text>
<text x="92.9" y="104.4">PB12</text>
<text x="102.5" y="102.6">25</text>
<text x="251.8" y="104.4">4</text>
<text x="344" y="104">6</text>
<text x="258.9" y="127.7" transform="rotate(-90 258.9 127.7)">0</text>
<text x="262.5" y="127.7" transform="rotate(-90 262.5 127.7)">0</text>
<text x="190.2" y="132.6">1</text>
<text x="206.4" y="132.6">2</text>
<text x="244.3" y="132.6">A1</text>
<text x="250" y="134.4">GND</text>
<text x="260.3" y="132.2" transform="rotate(-90 260.3 132.2)">0</text>
<text x="263.9" y="132.2" transform="rotate(-90 263.9 132.2)">0</text>
<text x="244.3" y="143.2">A4</text>
<text x="244.3" y="146.7">A5</text>
<text x="250" y="145">VBUS</text>
<text x="250" y="148.5">CC1</text>
<text x="263.4" y="148.5">SBU2</text>
<text x="273.6" y="146.7">B8</text>
<text x="244.3" y="150.2">A6</text>
<text x="244.3" y="153.8">A7</text>
<text x="250" y="152">DP1</text>
<text x="250" y="155.5">DN1</text>
<text x="265.3" y="152">DN2</text>
<text x="265.7" y="155.5">DP2</text>
<text x="273.6" y="153.8">B6</text>
<text x="273.6" y="150.2">B7</text>
<text x="244.3" y="157.3">A8</text>
<text x="244.3" y="160.8">A9</text>
<text x="250" y="159.1">SBU1</text>
<text x="265.6" y="159.1">CC2</text>
<text x="273.6" y="157.3">B5</text>
<text x="250" y="162.6">VBUS</text>
<text x="242.3" y="171.4">A12</text>
<text x="250" y="173.2">GND</text>
<text x="258.9" y="179.1" transform="rotate(-90 258.9 179.1)">0</text>
<text x="260.3" y="174.6" transform="rotate(-90 260.3 174.6)">0</text>
<text x="262.5" y="179.1" transform="rotate(-90 262.5 179.1)">0</text>
<text x="263.9" y="174.6" transform="rotate(-90 263.9 174.6)">0</text>
<text x="248.3" y="208.5">2</text>
<text x="271.8" y="208.5">15</text>
<text x="248.3" y="212">3</text>
<text x="248.3" y="215.5">4</text>
<text x="251.8" y="210.2">TXD</text>
<text x="251.8" y="213.7">RXD</text>
<text x="261.4" y="213.7">RTS#</text>
<text x="262.1" y="210.2">R232</text>
<text x="271.8" y="215.5">13</text>
<text x="271.8" y="212">14</text>
<text x="248.3" y="219">5</text>
<text x="251.8" y="217.3">V3</text>
<text x="251.8" y="220.8">UD+ DCD#</text>
<text x="261.1" y="217.3">DTR#</text>
<text x="271.8" y="219">12</text>
<text x="248.3" y="222.6">6</text>
<text x="248.3" y="226.1">7</text>
<text x="251.8" y="224.3">UD-</text>
<text x="251.8" y="227.9">XI</text>
<text x="260.9" y="227.9">DSR#</text>
<text x="266.8" y="224.3">RI</text>
<text x="271.8" y="226.1">10</text>
<text x="271.8" y="222.6">11</text>
<text x="248.3" y="229.6">8</text>
<text x="251.8" y="231.4">XO</text>
<text x="261.4" y="231.4">CTS#</text>
<text x="271.8" y="229.6">9</text>
<text x="98.5" y="245.5">1</text>
<text x="103" y="246.9">VIN</text>
<text x="110.3" y="250.4">VOUT</text>
<text x="121.7" y="249">5</text>
<text x="98.5" y="252.6">2</text>
<text x="103" y="254">GND</text>
<text x="114.6" y="257.5">NC</text>
<text x="121.7" y="256.1">4</text>
<text x="98.5" y="259.6">3</text>
<text x="103" y="261">EN</text>
</g>
<g font-size="3.2" fill="#f00">
<text x="89.9" y="23.2">VDD_3</text>
<text x="102.5" y="21.5">48</text>
<text x="47.2" y="49.7">9</text>
<text x="50.7" y="51.5">VDDA</text>
<text x="89.9" y="65.6">VDD_2</text>
<text x="102.5" y="63.8">36</text>
<text x="45.2" y="102.6">24</text>
<text x="50.7" y="104.4">VDD_1</text>
<text x="263.7" y="206.7">VCC</text>
<text x="271.8" y="204.9">16</text>
</g>
<g font-size="3.2">
<text x="90.5" y="26.8">VSS_3</text>
<text x="102.5" y="25">47</text>
<text x="47.2" y="46.2">8</text>
<text x="50.7" y="47.9">VSSA</text>
<text x="90.5" y="69.1">VSS_2</text>
<text x="102.5" y="67.3">35</text>
<text x="45.2" y="99.1">23</text>
<text x="50.7" y="100.9">VSS_1</text>
<text x="105.9" y="136.1">3</text>
<text x="118.2" y="136.1">1</text>
<text x="28.3" y="150.2">3</text>
<text x="40.6" y="150.2">1</text>
<text x="248.3" y="204.9">1</text>
<text x="251.8" y="206.7">GND</text>
</g>
</svg>
